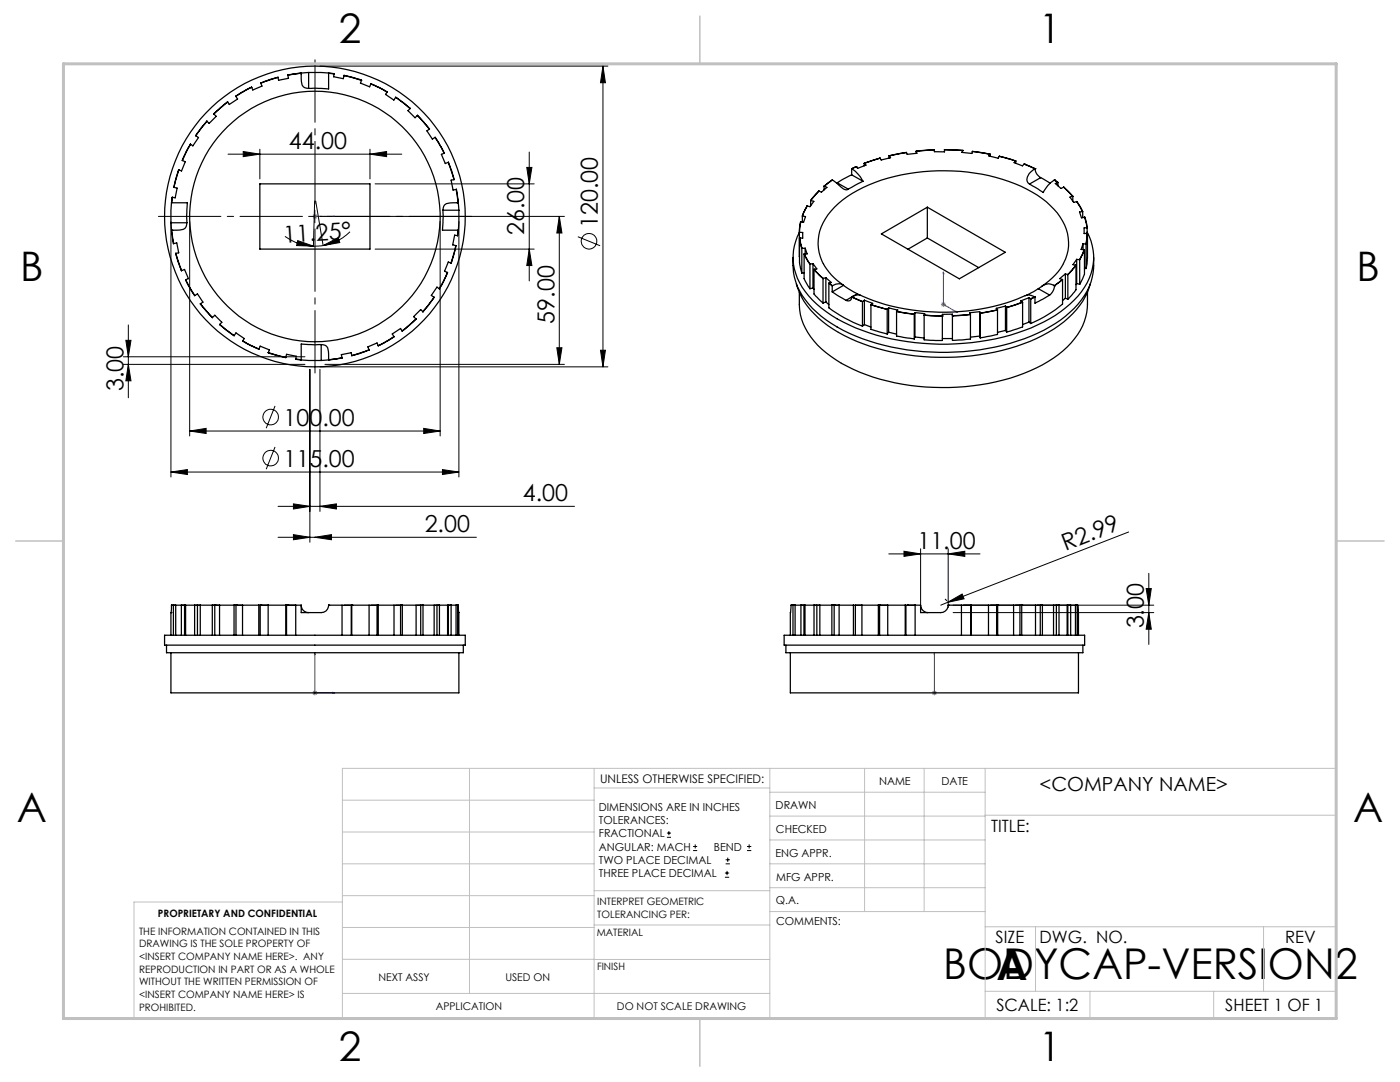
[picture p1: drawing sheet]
<svg xmlns="http://www.w3.org/2000/svg" width="279mm" height="216mm" viewBox="0 0 279 216" stroke-linecap="round" stroke-linejoin="round" font-family="sans-serif">
<g fill="none" stroke="#000" stroke-width=".2">
<path d="M63.9 13.2h57.4M120.3 13.2l.5 3.3h-1zM120.3 13.2v60M45.5 30.8h34.7M48.5 30.2l3.4 .6-3.4 .5zM51.9 29.8v5.9M73.8 30.8l3.4-.6v1.1zM73.8 29.8v5.9M74.9 36.7h31.7M105.1 33.4h1.1l-.6 3.3zM105.6 30.3v25.8M34.1 44.2v51"/>
<path d="M37.9 44.2v42.8M56.9 47.2a9.8 9.8 0 0 0 5.6 1.9M59.4 48l3.1 1.1-3.3-.1zM61.6 43.2h51M62.8 40.1l-.3 9M62.8 41.9v2.5M63 40.1l1.5 8.9M64.5 49l3-1.6 .3 1zM64.5 49l-2 .1M69.9 46.2a9.7 9.7 0 0 1-5.4 2.8M74.9 49.7h31.7M87.8 44.2v42.8"/>
<path d="M91.6 44.2v51M105.6 49.7l.6 3.3h-1.1zM111.6 43.2l.5 3.3h-1zM111.6 43.2v29.5M115.3 47.2l4.5 1.8M24.6 72.7h36.3M24.6 71.2h36.3M25.1 67.9h1l-.5 3.3zM25.6 64.8v14.6M25.6 72.7l.5 3.3h-1zM61.8 73.7v34.5M63.9 73.7v28.4"/>
<path d="M63.9 73.2h57.4M64.8 72.7h47.8M111.1 69.4h1l-.5 3.3zM119.8 69.9h1l-.5 3.3zM34.1 94.2l3.3-.5v1zM34.1 94.2h57.5M37.9 86l3.2-.5v1zM37.9 86h49.9M54.9 89.2l-1.8 4.4M54.9 81l-1.8 4.4M84.6 85.5l3.2 .5-3.2 .5zM88.3 93.7l3.3 .5-3.3 .5z"/>
<path d="M55.5 101h59.2M55.5 107.2h39.6M58.6 100.5l3.2 .5-3.2 .6zM58.6 106.7l3.2 .5-3.2 .5zM62.8 107.2l3.3-.5v1zM63.9 101l3.2-.5v1.1zM177.4 110.5h18.2M180.4 110l3.3 .5-3.3 .5zM183.7 109.5v11.7M188.6 119.5l.4 .4M189.2 110.5l3.3-.5v1zM189.2 109.5v11.7"/>
<path d="M225.2 106.2l-36.1 14M228.7 117.4h1.1l-.5 3.4zM229.3 114.4v14.2M189.1 120.2l-1.4 .6M189.1 120.2l2.9-1.7 .4 1zM190.2 120.8h40.1M190.2 122.2h40.1M229.3 122.2l.5 3.4h-1.1zM133.1 167.1h.8M133.1 166.2h.8M133.5 165.8v.9M138.3 169.7h.8"/>
<path d="M138.3 168.9h.8M138.7 168.5v.8M144.7 175h.8M144.7 174.2h.8M144.8 172.4h.9M144.8 171.6h.9M145.1 173.8v.8M145.2 171.1v.9M149.1 169.7h.8M149.1 168.9h.8M149.5 168.5v.8"/>
<circle cx="117.6" cy="48.2" r="1.55"/>
<circle cx="54" cy="83.2" r="1.56"/>
<circle cx="54" cy="91.4" r="1.56"/>
</g>
<g fill="none" stroke="#00f" stroke-width=".2">
<path d="M62.8 43.2h.1zM62.8 43.2h.1M62.8 43.2h4M66.8 43.2h-.4h.4M188.3 54.3v.3l-.1-.1zM188.3 54.3v6.4l2.8 1.7M190.8 62.1l.3 .3-.3-.1zM62.8 130.3l.1 .4h-.1zM62.8 130.3v8h4M66.4 138.1l.4 .2-.4 .1zM186.5 138.1v.3zM186.5 130.3v.4v-.4"/>
<path d="M186.5 138.3h.1M186.5 130.3v8"/>
</g>
<g fill="none" stroke="#808080" stroke-width=".2">
<path d="M62.3 43.2h1.1M62.5 42.8l.7 .8M62.8 42.7v1M63.2 42.8l-.7 .8M187.8 60.7h1M187.9 60.4l.7 .7M188.3 60.3v.9M188.6 60.4l-.7 .7M62.3 138.3h1.1M62.5 137.9l.7 .7M62.8 137.8v.9M63.2 137.9l-.7 .7"/>
<path d="M186 138.3h1M186.1 137.9l.7 .7M186.5 137.8v.9M186.8 137.9l-.7 .7"/>
</g>
<path d="M60.4 43.2h-28.8M62.9 40.7v-28.8M62.9 45.7v28.7M65.4 43.2h28.7" fill="none" stroke="#000" stroke-width=".2" stroke-dasharray="15.2 1.3 1.3 1.3" stroke-dashoffset="2.8"/>
<g fill="none" stroke="#c0c0c0" stroke-width=".2">
<path d="M68.3 159.7h50.3M93.7 153.3v44.9M118.6 153.3v49.9M118.6 157.2h35M153.6 153.3v49.9M153.6 158.1h43M172.5 153.3v28.6M184.4 153.3v28.6M196.6 153.3v49.9M68.3 180h-41.6v23.2h240v-49.9h-198.4v49.9M68.3 166h50.3M68.3 178.7h50.3"/>
<path d="M68.3 172.4h50.3M118.6 177.7h35M153.6 162.8h43M153.6 177.1h43M153.6 172.4h43M153.6 167.6h43M196.6 162.7h70.1M68.3 198.2h85.3M68.3 191.4l85.3 .1M68.3 185.1h50.3M118.6 184.6h35M153.6 181.9h43"/>
<path d="M196.6 184.9h70.1M196.6 197.8h70.1M206.7 184.9v12.9M217.5 197.8v5.4M242.2 197.8v5.4M252.2 184.9v12.9"/>
</g>
<path d="M139.7 3.2v9.5M3.1 107.9h9.6M266.7 107.9h9.5M139.7 203.2v9.6" fill="none" stroke="#c0c0c0" stroke-width=".3"/>
<path d="M12.7 12.7h254v190.5h-254z" fill="none" stroke="#c0c0c0" stroke-width=".6"/>
<g fill="#00f">
<path d="M66.4 138.1l.4 .2-.4 .1zM62.8 130.3l.1 .4h-.1zM66.4 43.2h.4zM62.8 43.2h.1z"/>
<path d="M190.8 62.1l.3 .3-.3-.1zM188.3 54.3v.3l-.1-.1z"/>
<path d="M186.5 138.1v.3zM186.5 130.3v.4z"/>
</g>
<g fill="#000">
<path d="M189.1 120.2l2.9-1.7 .4 1z"/>
<path d="M59.4 48l3.1 1.1-3.3-.1zM64.5 49l3-1.6 .3 1z"/>
<path d="M111.6 43.2l.5 3.3h-1zM111.1 69.4h1l-.5 3.3zM228.7 117.4h1.1l-.5 3.4zM229.3 122.2l.5 3.4h-1.1z"/>
<path d="M119.8 69.9h1l-.5 3.3zM120.3 13.2l.5 3.3h-1zM25.6 72.7l.5 3.3h-1zM25.1 67.9h1l-.5 3.3zM105.6 49.7l.6 3.3h-1.1zM105.1 33.4h1.1l-.6 3.3z"/>
<path d="M34.1 94.2l3.3-.5v1zM88.3 93.7l3.3 .5-3.3 .5zM37.9 86l3.2-.5v1zM84.6 85.5l3.2 .5-3.2 .5zM58.6 100.5l3.2 .5-3.2 .6zM63.9 101l3.2-.5v1.1zM58.6 106.7l3.2 .5-3.2 .5zM62.8 107.2l3.3-.5v1zM48.5 30.2l3.4 .6-3.4 .5zM73.8 30.8l3.4-.6v1.1zM180.4 110l3.3 .5-3.3 .5zM189.2 110.5l3.3-.5v1z"/>
</g>
<g fill="none" stroke="#000" stroke-width=".25">
<path d="M47.1 19.2l.3 .6-1.6 1-.4-.4M47.1 19.2h.1M50.2 17.4l-3.1 1.8M50.2 17.4l-1.2 .6-1.9 1.2M52 16.5v.1M52 16.6l.3 .6-1.9 .8-.2-.6M55.5 15.5l-3.5 1.1M55.5 15.5l-3.5 1M57.4 15l.2 .6-2 .4-.1-.5M60.1 14.6l-2.7 .4M60.1 14.6v.5a3.6 3.6 0 0 0 .4 2.2l1.1 .3M61.6 14.5l-1.5 .1"/>
<path d="M61.6 14.5l4 .1M61.6 14.5v3.1M65.6 14.6v3.1l-4-.1M65.6 14.6l1.1 .1M65.6 14.6h.1M66.7 14.7l-.1 .6 1.9 .4 .2-.6M68.7 15.1l3.4 1M68.7 15.1l1.7 .4 1.7 .6M72.1 16.1l-.2 .5 1.9 .7 .2-.5M74 16.8l3.3 1.6M74 16.8l1.7 .7 1.6 .9M77.3 18.4l-.4 .4 1.7 1.2 .4-.6"/>
<path d="M79 19.4l2.8 2.3M79 19.4l2.9 2.2-.5 .5 1.4 1.4 .5-.5 2.4 2.8M34.4 39.4l-.2 1.1M34.4 39.4h.1M34.4 39.4l-.1 1.1M34.7 37.4l.6 .1-.3 2-.6-.1M35.7 33.9l-1 3.5M35.7 33.9l-.6 1.7-.4 1.8M36.4 32l.6 .3-.8 1.8-.5-.2M38 28.8l-1.6 3.2M38 28.8l-.9 1.5-.7 1.7M39.1 27.1l.5 .3-1.1 1.7-.5-.3"/>
<path d="M41.3 24.2l-2.2 2.9M45.4 20.4l-2.7 2.4M45.4 20.4l-2.7 2.3 .4 .5-1.4 1.4-.4-.4-2.2 2.9M51.9 36.7h21.9v13h-21.9zM83.3 23l2.4 2.8M85.7 25.8l-.5 .3 1.1 1.7 .5-.4M86.8 27.4l1.8 3.2M86.8 27.4l.8 1.1 1 2.1M88.6 30.6l-.5 .2 .8 1.8 .6-.2M89.5 32.4l1.1 3.4M90.6 35.8l-.6 .1 .4 2 .7-.1M90.6 35.8h.1"/>
<path d="M91.1 37.8l.3 2.7M91.1 37.8l.4 2.7M163.4 38.1l-1.6 1.9M164.5 37.1v.8M164.5 37.1h.1M164.5 37.1l.5 .3-1.1 .9-.5-.2M166.1 35.9l-1.6 1.2M166.1 35.9l1.2 1a1.78 1.78 0 0 0 2 .8M167.1 36.5l2.2 1.2M167.1 36.5h-.2M170 34.9l-2.9 1.6M170 34.9l2.2 1.3"/>
<path d="M170 33.7h.1M170 33.7v1.2M170 33.7a7.1 7.1 0 0 1 2.2 2.5M170.9 33.3l-.9 .4M170.9 33.3h.1M172.2 36.2l-2.9 1.5M172.5 32.6h.1M172.5 32.6l.3 .3-1.6 .7-.3-.3M172.5 32.6v.5M175.6 31.6l-3.1 1M177.4 31.1h.1M177.4 31.1v.4"/>
<path d="M177.5 31.1l.2 .4-1.8 .4-.3-.3M180.9 30.4l-3.4 .7M180.9 30.4l-3.5 .7M182.8 30.2h.1M182.8 30.2v.4M182.9 30.2l.1 .4-2 .2-.1-.4M186.5 29.9l-3.6 .3M188.5 29.9l3.6 .1M192.1 30l-3.6-.2v.5h-2v-.4l-3.7 .3M192.1 30h.1M192.1 30l-.1 .4 2 .2 .1-.4M192.1 30v.4"/>
<path d="M194.1 30.2l3.5 .6M197.6 30.8l-.3 .3 1.9 .5 .2-.4M197.6 30.8h.1M197.6 30.8v.4M199.4 31.2l3.3 .9-.3 .4 1.6 .6 .4-.4M199.4 31.2l3.3 .9v.5M204.4 32.7l2.1 1M204.4 32.7h.1M204.4 32.7l2.2 1M206.4 33.8l-.2 .1a1.94 1.94 0 0 0-1 2.6l.3 .2M206.5 33.7l-.1 .1M206.5 33.7h.1"/>
<path d="M206.6 33.7a2.22 2.22 0 0 0 1.1 1.8M206.6 33.7h.1M206.6 33.7l-.2 .1M207.7 35.5l1.9 1M207.7 35.5l-2.2 1.2M210.4 35.9a5.7 5.7 0 0 0-2.2 2.5l-2.7-1.7M210.4 35.9l.7 .5M210.4 35.9h.1M211.1 36.4l-.5 .2 1.1 1 .6-.2M211.1 36.4h.1M211.1 36.4v.7M212.3 37.4l1.8 1.8"/>
<path d="M214.1 39.2l-.6 .1 .8 1.1 .6-.2M214.1 39.2h.1M214.1 39.2v.9M34.1 44.4l.1 1.5M34.1 44.4h3.2M34.2 45.9l.4 2.7M34.2 40.5l-.1 3.9M34.2 40.5h.1M34.3 45.9l.3 2.7M34.3 40.5h3.1l-.1 3.9M34.6 48.6h.1M34.6 48.6l.7-.1 .4 1.9-.6 .2"/>
<path d="M35.1 50.6l1.1 3.4M35.1 50.6l.5 1.7 .6 1.7M36.2 54l.6-.2 .8 1.8-.5 .2M37.1 55.8l1.8 3.2M37.1 55.8l1 2.1 .8 1.1M37.3 44.4a1.28 1.28 0 0 1-1.4 1.5h-1.7M38.9 59l.5-.4 1.1 1.7-.5 .3M86.6 59.3l-2.2 2.9M86.6 59.3l-2.2 2.9-.4-.4-1.4 1.4 .4 .5M87.7 57.6l-.5-.3-1.1 1.6 .5 .4M88.4 41.9l-.1 4h3.1M88.4 41.9h3.2"/>
<path d="M89.3 54.4l-1.6 3.2M89.3 54.4h.1M89.3 54.4l-.7 1.7-.9 1.5M90 52.5l-.5-.2-.8 1.8 .6 .3M90.9 49l-.9 3.5M90.9 49l-.3 1.8-.6 1.7M91.3 47l-.6-.1-.4 2 .6 .1M91.4 45.9l-.1 1.1M91.4 45.9h.1M91.5 40.5h-.6a3.6 3.6 0 0 0-2.2 .4l-.3 1M91.5 40.5l.1 1.4M91.5 45.9l-.2 1.1"/>
<path d="M91.6 41.9l-.1 4M158.3 51.4a12.6 12.6 0 0 0 4.7 10.9 34.7 34.7 0 0 0 18 7.5 47.2 47.2 0 0 0 27.3-3.9 19.8 19.8 0 0 0 9.1-8.7 12.6 12.6 0 0 0 .9-5.8M158.9 56.7a16.6 16.6 0 0 0 8.4 9.6 44.3 44.3 0 0 0 25 4.9 37.7 37.7 0 0 0 20-7 15 15 0 0 0 5.3-7.5M159.5 58.3a13.2 13.2 0 0 0 6.3 12.8 37.5 37.5 0 0 0 20.5 6.2 42 42 0 0 0 22.9-5.2 15.2 15.2 0 0 0 7.7-9.8l.1-4M159.5 46.4l.1 4.8M159.5 46.4h.1M159.6 47.5v4.9l.4 2.1M159.6 47.5l.4 2.1M159.6 46.4h.6v1.1h-.6M159.6 47.5h.1M159.6 47.5l.5 2.1M159.8 44.2l-.2 2.2"/>
<path d="M159.8 44.2l-.3 2.2M160 49.6v4.9M160 49.6h.1M160.1 43.1v1.2M160.1 43.1h.1M160.2 43.1l.6 .1-.4 1.1-.6-.1M160.5 50.7v4.9l1.1 2M160.5 50.7l1.1 2M160.5 54.4l-.5 .1M160.5 50.7h.1M160.5 50.7l1.2 2M160.7 49.5l.4 1.2h-.6"/>
<path d="M160.7 49.5l-.6 .1M160.7 49.5v1.2M161.1 41.1l-.9 2M161.1 41.1l-1 2M161.6 52.7v4.9M161.6 52.7h.1M161.8 40v1.1M161.8 40h.1M161.8 40l.6 .2-.8 1-.5-.1M162.2 52.6l.8 1.1h-.5M162.2 52.6l-.5 .1M162.2 57.5l-.6 .1"/>
<path d="M162.2 57.5l.3 .2M162.2 52.6v4.9M162.5 53.8v4.9l1.8 1.8M162.5 53.8l1.8 1.8M162.5 53.7l1.8 1.9M162.5 53.7v.1M164.3 55.6v4.9M164.3 52.6a9.1 9.1 0 0 1 1.6-10.5 24.9 24.9 0 0 1 14-7.2 39.6 39.6 0 0 1 25 2.8 14.6 14.6 0 0 1 8.1 8.9 9.8 9.8 0 0 1-4.3 10l-.8 .6M164.3 55.6h.1M164.3 52.6a12.2 12.2 0 0 0 3.9 4.3M164.8 55.4l1.1 1-.4 .1M164.8 55.4l-.5 .2"/>
<path d="M164.8 55.4v4.9M165.4 56.5v4.9a26.8 26.8 0 0 0 6.7 3.7M165.4 56.5l.7 .5M165.4 56.5h.1M165.5 56.5l.6 .5M166.1 58.2l2.7 1.7M166.1 57v1.2M166.1 57h.1M168.3 56.9l2.8 1.7M168.3 56.9a1.74 1.74 0 0 0-2.2 .1M168.3 56.9l-2.2 1.3M170 59.3a.71 .71 0 0 1-.4 .7 .71 .71 0 0 1-.8-.1"/>
<path d="M170 59.3h.1M170 59.3l2.1 .9M170 59.3l-1.2 .6M170 59.2l2.2 1M170 59.2v.1M170.1 59.2h-.1M171.1 58.6l.5 .2M171.1 58.6l-1 .6M172.5 59.9l1.7 .6-.4 .3M172.5 59.9l-.3 .3M172.5 59.9v4.9M175.9 46.7l9.2-5.4 15.5 9-9.1 5.3z"/>
<path d="M185.1 41.3v6.2M185.1 47.5l10.2 5.9M185.1 47.5l-3.9 2.2M204.6 59a42.5 42.5 0 0 1-33.3-.2l-1.2 .4M204.6 59a1.78 1.78 0 0 1 1.9 .2M205.4 59.4l.3 .2M205.4 59.4l-1.7 .6 .3 .3M205.4 59.4v4.9M205.7 59.6v.1M205.7 59.7v4.9M206.5 59.2l-.8 .4M206.5 59.2l.1 .1"/>
<path d="M206.6 59.3l-.9 .4M207.2 57.6l-2.3 1.3M207.2 57.6l2.3 1.3M209.5 58.9l-2.9 1.6v-1.2M210.4 57a2.16 2.16 0 0 0-2.9 .4l-.3 .2M210.4 57a2.37 2.37 0 0 1-.9 1.9M210.4 57h.1M212 55.8l-1.6 1.2M212 55.8h.1M212.1 55.8v4.9a26 26 0 0 1-6.4 3.9M212.1 55.8l-1.7 1.2M212.6 54.6l.5 .2"/>
<path d="M212.6 54.6l-1.1 1 .5 .2M212.6 59.5l-.5 .5M212.6 59.5l.5 .2M212.6 54.6v4.9M213.1 54.8h.1M213.1 54.8v4.9M214.7 52.9l-1.6 1.9M214.7 52.9h.1M214.7 52.9v4.9l-1.6 1.9M214.9 40.2l1.1 2M214.9 51.8h.5M214.9 51.8l-.8 1 .6 .1"/>
<path d="M214.9 56.6l-.2 .2M214.9 56.6l.6 .1M214.9 51.8v4.8M214.9 40.2h.1M214.9 40.2l1.2 2M215.4 51.8h.1M215.5 51.8v4.9M216 42.2l-.6 .1 .4 1.2 .7-.1M216 42.2h.1M216.1 42.2v1.2M216.1 48.6v1.2M216.1 48.6l.6 .1"/>
<path d="M216.1 48.6l-.3 1.2h.6M216.4 49.8l-1 2M216.4 49.8h.1M216.4 49.8v4.9l-.9 2M216.4 49.8l-.9 2M216.4 53.6h.3M216.5 43.4l.4 2M216.5 43.4l.5 2M216.7 48.7h.1M216.7 48.7v4.9M216.9 45.4l-.5 .1v1.1h.6M216.9 45.4h.1"/>
<path d="M217 46.6l-.3 2.1M217 46.3a10.9 10.9 0 0 1-1.8 12.8 28.3 28.3 0 0 1-13.6 7.8 49.5 49.5 0 0 1-30.8-1.5 21.8 21.8 0 0 1-11.2-9 10.4 10.4 0 0 1-.1-10M217 46.6h.1M217 45.4v1.2M217 46.6v4.9l-.3 2.1M40 60.6l2.4 2.8M40 60.6l2.4 2.8 .5-.5 1.4 1.4-.5 .5 2.9 2.2M43.9 64.7l2.8 2.3M46.7 67l.4-.6 1.7 1.2-.4 .4M48.4 68l3.3 1.6M48.4 68l1.6 .9 1.7 .7M51.7 69.6l.2-.5 1.9 .7-.2 .5"/>
<path d="M53.6 70.3l3.4 1M53.6 70.3l1.7 .6 1.7 .4M57 71.3l.2-.6 1.9 .4-.1 .5M59 71.6l1.1 .2M60.1 71.8l4 .1M60.1 71.8h.1M64.1 68.8a1.28 1.28 0 0 1 1.4 1.3l.1 1.7M64.1 68.8l-4-.1v3.1M64.1 68.8v3.1M65.6 71.8l-1.5 .1M68.3 71.4l-2.7 .4M70.2 70.9l-.1-.5-2 .4 .2 .6"/>
<path d="M73.7 69.8l-3.5 1.1M73.7 69.8l-1.7 .7-1.8 .4M75.5 69l-.3-.6-1.8 .8 .3 .6M78.6 67.2l-3.1 1.8M78.6 67.2l-1.1 .7-2 1.1M80.3 66l-.4-.5-1.6 1.1 .3 .6M80.3 66v.1M83 63.6l-2.7 2.4M83 63.7l-2.7 2.4M164.8 60.3l-.5 .2M164.8 60.3l.6 .5M172.1 60.2v4.9"/>
<path d="M172.1 60.2h.1M172.5 64.8l-.4 .3M172.5 64.8l1.3 .5M173.8 60.8v4.9l3.3 .9M173.8 60.8l3.3 .9M173.8 60.8h.1M177.1 61.7v4.9M177.1 61.7h.1M177.3 61.4l1.9 .5-.2 .2M177.3 61.4l-.2 .3M177.3 66.3l-.2 .3M177.3 66.3l1.6 .4"/>
<path d="M177.3 61.4v4.9M178.9 62.2v4.9l3.6 .5M178.9 62.2l3.6 .5M179 62.1l3.5 .6M179 62.1l-.1 .1M182.5 62.7v4.9M182.6 62.4l1.9 .2-.1 .3M182.6 62.4l-.1 .3M182.6 67.2l-.1 .4M182.6 67.2l1.8 .3M182.6 62.4v4.8M184.4 62.9l3.7 .1"/>
<path d="M184.4 62.9h.1M188.1 63h.1M188.1 67.6h2M190.1 63h.1M193.7 62.7l-3.6 .3M193.7 62.7v5l-3.2 .2h-.4v-5.2h-2v5.2l-3.7-.1v-4.9M193.7 62.8l-3.6 .2M195.5 62.2l.1 .3M195.5 62.2l-2 .2 .2 .3M195.5 67.1l-1.8 .2M195.5 67.1l.1 .3M195.5 62.2v4.9"/>
<path d="M195.6 62.5v4.9M199.1 61.8l-3.5 .7M199.1 61.8v4.9l-3.5 .7M200.7 61.1l-1.9 .4 .3 .3M200.7 61.1l.2 .2M200.7 65.9l-1.6 .4M200.7 65.9l.2 .4M200.7 61.1v4.8M200.9 61.3h.1M200.9 61.3v5M204 60.3l-3.1 1M204 60.3h.1"/>
<path d="M204.1 60.3v4.9l-3.2 1.1M204.1 60.3l-3.2 1M205.4 64.3l-1.3 .5M205.4 64.3l.3 .3M32.8 126.8h60.1v1.9h-60.1zM33.2 128.7v1.5h59.3v-1.5M34.1 130.2v8.1h57.5v-8.1M34.1 122.2h.1M34.1 122.2v4.6M34.2 120.8l-.1 1.4M34.2 120.8h.1M34.2 120.8h.4"/>
<path d="M34.6 120.8h.1M34.6 120.8v6M34.6 120.8h.5M34.7 120.8h.4M35.1 120.8h1.1M35.1 120.8v6M36.2 120.8h.6M36.2 120.8v6M36.4 120.8h.6M36.8 120.8h.2M36.8 120.8v6M37 120.8h1.8"/>
<path d="M37 120.8v6M38.8 120.8h.6M38.8 120.8v6M39.1 120.8h.9M39.4 120.8h.6M39.4 120.8v6M40 120.8h2.4M40 120.8v6M42.4 120.8h.5M42.4 120.8v6M42.9 120.8h.9M42.9 120.8v6"/>
<path d="M43.8 120.8h-1.1h.4M43.8 120.8h2.9M43.8 120.8v6M46.7 120.8h.4M46.7 120.8v6M47.1 120.8h1.3M47.1 120.8v6M48.4 120.8h-1.3h.3M48.4 120.8h3.2M48.4 120.8v6M51.6 120.8h.3v6M51.6 120.8v6"/>
<path d="M51.9 120.8h1.6M52 120.8h1.5M52 120.8h.1M53.5 120.8h3.5M53.5 120.8v6M57 120.8h.1M57 120.8h.2M57 120.8v6M57.2 120.8h1.8M57.2 120.8v6M57.4 120.8h1.6M57.4 120.8h.1"/>
<path d="M59 120.8h1.1M59 120.8v6M60.1 120.8v1.4h3a2.44 2.44 0 0 0 2.3-.7l.2-.7M60.1 120.8v.1a1.45 1.45 0 0 0 1.5 1.3M65.6 120.8h.1M65.6 120.8h2.7v6M68.3 120.8h1.8M68.7 120.8h1.5M70.1 120.8v6M70.2 120.8h3.5v6M70.2 120.8h.1M70.2 120.8h-.1"/>
<path d="M70.2 120.8v6M73.7 120.8h1.5M74 120.8h1.5M75.2 120.8v6M75.5 120.8h3.1v6M75.5 120.8h-.3M75.5 120.8v6M78.6 120.8h1.3M79 120.8h1.3M79.9 120.8v6M80.3 120.8h.1M80.3 120.8h-.4"/>
<path d="M80.3 120.8h2.7v6M80.3 120.8v6M83 120.8h1M83.3 120.8h1.1M84 120.8v6M84.4 120.8h.1M84.4 120.8h-.4M84.4 120.8h2.2v6M84.4 120.8v6M86.6 120.8h.6M86.8 120.8h.9M87.2 120.8v6"/>
<path d="M87.7 120.8h.1M87.7 120.8h-.5M87.7 120.8h1.6v6M87.7 120.8v6M89.3 120.8h.2M89.5 120.8h.5M89.5 120.8v6M90 120.8h.1M90 120.8h-.5M90 120.8h1M90 120.8v6M91 120.8h.3"/>
<path d="M91 120.8v6M91.1 120.8h.2M91.3 120.8h.2M91.3 120.8v6M91.5 120.8v1.4h.1M91.5 120.8l.1 1.4M91.6 122.2v4.6M156.5 126.8h60v1.9h-60zM156.8 128.7v1.5h59.3v-1.5M157.7 130.2v8.1h57.5v-8.1M157.9 120.8l-.2 1.4v4.6M157.9 120.8h.1"/>
<path d="M157.9 120.8h.4M158.3 120.8h.4M158.3 120.8v6M158.4 120.8h.3M158.7 120.8h1.1M158.7 120.8v6M159.8 120.8h.1M159.8 120.8v6M159.9 120.8h.5M160 120.8h.7M160.4 120.8h.3M160.4 120.8v6"/>
<path d="M160.7 120.8h1.8M160.7 120.8v6M162.5 120.8h.5M162.5 120.8v6M162.7 120.8h.9M163 120.8h.6M163 120.8v6M163.6 120.8h2.4M163.6 120.8v6M166 120.8h.1M166 120.8h.5M166 120.8v6"/>
<path d="M166.5 120.8h1M166.5 120.8v6M167.5 120.8h-1.2h.5M167.5 120.8h2.8M167.5 120.8v6M170.3 120.8h.1M170.3 120.8v6M170.4 120.8h.3M170.7 120.8h1.3M170.7 120.8v6M172 120.8h3.3M172 120.8v6"/>
<path d="M175.3 120.8h.1M175.3 120.8h.2M175.3 120.8v6M175.5 120.8h1.7M175.5 120.8v6M175.6 120.8h.1M175.7 120.8h1.5M177.2 120.8h3.5M177.2 120.8v6M180.7 120.8h.1M180.7 120.8v6M180.8 120.8h1.8"/>
<path d="M180.8 120.8v6M181.1 120.8h1.5M181.1 120.8h.1M182.6 120.8h1.1M182.6 120.8v6M183.7 120.8v1.4h3a2.47 2.47 0 0 0 2.3-.7l.2-.7M183.7 120.8v.1a1.52 1.52 0 0 0 1.5 1.3M189.2 120.8h.1M189.2 120.8h2.7v6M191.9 120.8h1.8M192.3 120.8h1.6M193.7 120.8v6"/>
<path d="M193.8 120.8h.1M193.8 120.8h-.1M193.9 120.8h3.4v6M193.9 120.8v6M197.3 120.8h1.6M197.7 120.8h1.4M198.9 120.8v6M199.1 120.8h3.2v6M199.1 120.8h.1M199.1 120.8h-.2M199.1 120.8v6M202.3 120.8h1.3"/>
<path d="M202.6 120.8h1.3M203.6 120.8v6M203.9 120.8h2.8v6M203.9 120.8h.1M203.9 120.8h-.3M203.9 120.8v6M206.7 120.8h.9M206.9 120.8h1.1M207.6 120.8v6M208 120.8h.1M208 120.8h-.4M208 120.8h2.3v6"/>
<path d="M208 120.8v6M210.3 120.8h.5M210.5 120.8h.8M210.8 120.8v6M211.3 120.8h.1M211.3 120.8h-.5M211.3 120.8h1.7v6M211.3 120.8v6M213 120.8h.1M213.1 120.8h.5M213.1 120.8v6M213.6 120.8h.1"/>
<path d="M213.6 120.8h-.5M213.7 120.8h.9M213.7 120.8v6M214.6 120.8h.4M214.6 120.8v6M214.7 120.8h.2M215 120.8h.1M215 120.8v6M215.1 120.8v1.4h.1v4.6M215.1 120.8l.1 1.4"/>
<circle cx="62.8" cy="43.2" r="25"/>
<circle cx="62.9" cy="43.2" r="30"/>
</g>
<g font-size="8.5">
<text x="188.3" y="195.4">BODYCAP-VERSION2</text>
<text x="198.9" y="195.5">A</text>
</g>
<g font-size="8.1">
<text x="67.6" y="8.5">2</text>
<text x="207.3" y="8.5">1</text>
<text x="4" y="56.2">B</text>
<text x="270.7" y="56.2">B</text>
<text x="3.3" y="164.1">A</text>
<text x="270" y="164.1">A</text>
<text x="67.6" y="211.7">2</text>
<text x="207.3" y="211.7">1</text>
</g>
<g font-size="4.7">
<text x="57.7" y="29.7">44.00</text>
<text x="104.6" y="46.9" transform="rotate(-90 104.6 46.9)">26.00</text>
<text x="119.3" y="45.6" transform="rotate(-90 119.3 45.6)">120.00</text>
<text x="56.7" y="48.5" transform="rotate(-4 56.7 48.5)">11.25°</text>
<text x="110.6" y="64.6" transform="rotate(-90 110.6 64.6)">59.00</text>
<text x="24.6" y="78.1" transform="rotate(-90 24.6 78.1)">3.00</text>
<text x="56.6" y="84.9">100.00</text>
<text x="56.6" y="93.1">115.00</text>
<text x="104.3" y="100">4.00</text>
<text x="84.8" y="106.2">2.00</text>
<text x="183.1" y="109.5">11.00</text>
<text x="212.6" y="110" transform="rotate(-21 212.6 110)">R2.99</text>
<text x="228.3" y="125.4" transform="rotate(-90 228.3 125.4)">3.00</text>
</g>
<text font-size="3.9" x="207.5" y="157.8">&lt;COMPANY NAME&gt;</text>
<g font-size="3.4">
<text x="197.8" y="166">TITLE:</text>
<text x="198.7" y="188.1">SIZE</text>
<text x="207.5" y="188.1">DWG. NO.</text>
<text x="256.5" y="188.2">REV</text>
<text x="198.8" y="201.7">SCALE: 1:2</text>
<text x="244.5" y="201.7">SHEET 1 OF 1</text>
</g>
<text font-size="2.4" x="119.8" y="156.2">UNLESS OTHERWISE SPECIFIED:</text>
<g font-size="2.2">
<text x="119.5" y="161.8">DIMENSIONS ARE IN INCHES</text>
<text x="154.8" y="161.4">DRAWN</text>
<text x="175.4" y="156.6">NAME</text>
<text x="187.9" y="156.7">DATE</text>
<text x="119.5" y="164.4">TOLERANCES:</text>
<text x="119.5" y="167.1">FRACTIONAL</text>
<text x="154.9" y="166.3">CHECKED</text>
<text x="119.5" y="169.7">ANGULAR: MACH</text>
<text x="119.5" y="172.4">TWO PLACE DECIMAL</text>
<text x="142.5" y="169.7">BEND</text>
<text x="154.8" y="170.9">ENG APPR.</text>
<text x="119.5" y="175">THREE PLACE DECIMAL</text>
<text x="154.9" y="175.7">MFG APPR.</text>
<text x="154.9" y="180.4">Q.A.</text>
<text x="154.9" y="184.6">COMMENTS:</text>
</g>
<g font-size="2.1">
<text x="75.5" y="195.7">NEXT ASSY</text>
<text x="100.9" y="195.7">USED ON</text>
<text x="86.9" y="201.5">APPLICATION</text>
<text x="123.1" y="201.6">DO NOT SCALE DRAWING</text>
</g>
<g font-size="2">
<text x="31.5" y="182.9">PROPRIETARY AND CONFIDENTIAL</text>
<text x="119.2" y="180.6">INTERPRET GEOMETRIC</text>
<text x="119.2" y="183.1">TOLERANCING PER:</text>
<text x="27.8" y="186.5">THE INFORMATION CONTAINED IN THIS</text>
<text x="27.8" y="189">DRAWING IS THE SOLE PROPERTY OF</text>
<text x="27.8" y="191.6">&lt;INSERT COMPANY NAME HERE&gt;. ANY</text>
<text x="119.1" y="186.7">MATERIAL</text>
<text x="27.8" y="194.1">REPRODUCTION IN PART OR AS A WHOLE</text>
<text x="27.8" y="196.6">WITHOUT THE WRITTEN PERMISSION OF</text>
<text x="119.1" y="193.5">FINISH</text>
<text x="27.8" y="199.1">&lt;INSERT COMPANY NAME HERE&gt; IS</text>
<text x="27.8" y="201.7">PROHIBITED.</text>
</g>
</svg>
